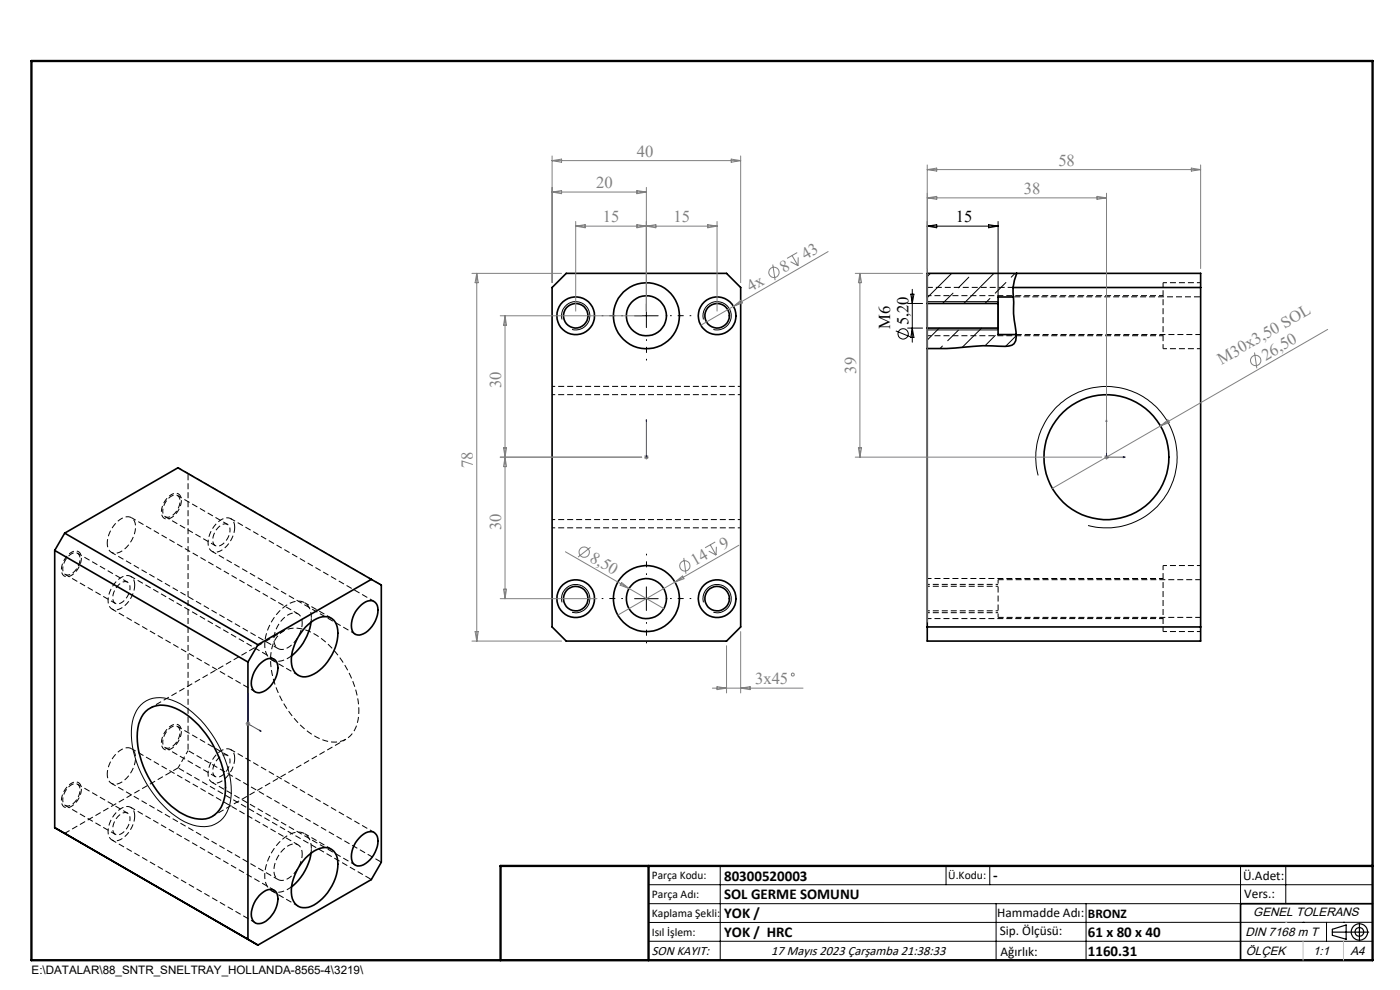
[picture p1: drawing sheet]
<svg xmlns="http://www.w3.org/2000/svg" width="297mm" height="210mm" viewBox="0 0 297 210" stroke-linecap="round" stroke-linejoin="round" font-family="sans-serif">
<g fill="none" stroke="#000" stroke-width=".21" stroke-dasharray="1.3 .6" stroke-dashoffset=".4" stroke-linecap="butt">
<path d="M254.7 60h-8M196.7 71.2h50M246.7 74h8M246.7 62.7h-50M37.8 99.2l2.1 1.2M22.7 115.2a6.1 6.1 0 0 1 4.1-5.6 1.86 1.86 0 0 1 1.9 2.4 6.3 6.3 0 0 1-3.8 5.3 1.76 1.76 0 0 1-2.2-2.1M254.7 120h-8M64.1 132.2a6.1 6.1 0 0 1-4.1 5.6 1.86 1.86 0 0 1-1.9-2.5 6.3 6.3 0 0 1 3.8-5.2 1.76 1.76 0 0 1 2.2 2.1M196.7 131.2h50M211.7 123v8M246.7 134h8M246.7 122.7h-50"/>
<path d="M39.9 159.2l-2.1 3.7M22.7 164.2a6.1 6.1 0 0 1 4.1-5.6 1.86 1.86 0 0 1 1.9 2.4 6.3 6.3 0 0 1-3.8 5.3 1.76 1.76 0 0 1-2.2-2.1M64.1 181.2a6.1 6.1 0 0 1-4.1 5.5 1.86 1.86 0 0 1-1.9-2.4 6.3 6.3 0 0 1 3.8-5.2 1.76 1.76 0 0 1 2.2 2.1"/>
</g>
<path d="M246.7 60v14M246.7 120v14" fill="none" stroke="#000" stroke-width=".21" stroke-dasharray="1.3 .6" stroke-dashoffset=".3" stroke-linecap="butt"/>
<path d="M196.7 61h18.2M215.6 71h39.1M49.8 111.9a1.77 1.77 0 0 0-1-2 1.77 1.77 0 0 0-2.1 .5 5.8 5.8 0 0 0-2.4 5.7 1.74 1.74 0 0 0 2.9 .5 6.3 6.3 0 0 0 2.6-4.7M28.6 124.1a1.77 1.77 0 0 0-1-1.9 1.77 1.77 0 0 0-2.1 .4 5.8 5.8 0 0 0-2.4 5.7 1.74 1.74 0 0 0 2.9 .6 6.3 6.3 0 0 0 2.6-4.8M66.1 131a3 3 0 0 0-2.8-3.5 7.7 7.7 0 0 0-5.6 4.3 8 8 0 0 0-1.1 7.1 2.72 2.72 0 0 0 3.7 1.1l1.6-.9M211.7 131h43M254.7 123h-43M28.6 173.1a1.77 1.77 0 0 0-1-1.9 1.77 1.77 0 0 0-2.1 .4 5.8 5.8 0 0 0-2.4 5.7 1.74 1.74 0 0 0 2.9 .5 6.3 6.3 0 0 0 2.6-4.7M37.8 162.9l-24.1 13.9M49.8 160.8a1.77 1.77 0 0 0-1-1.9 1.77 1.77 0 0 0-2.1 .5 5.8 5.8 0 0 0-2.4 5.7 1.74 1.74 0 0 0 2.9 .5 6.3 6.3 0 0 0 2.6-4.8M66.1 180a3 3 0 0 0-2.8-3.5 7.7 7.7 0 0 0-5.6 4.3 8 8 0 0 0-1.1 7.1 2.72 2.72 0 0 0 3.7 1.1l1.6-.9" fill="none" stroke="#000" stroke-width=".21" stroke-dasharray="1.3 .6" stroke-dashoffset=".1" stroke-linecap="butt"/>
<path d="M254.7 63h-39.7M39.9 100.4l41 23.7M39.9 100.4v58.8M37.8 162.9l41 23.7M80.9 182.9l-41-23.7" fill="none" stroke="#000" stroke-width=".21" stroke-dasharray="1.3 .6" stroke-dashoffset="-.2" stroke-linecap="butt"/>
<path d="M34.5 108.4a3.6 3.6 0 0 1 2.7-3.4 1.18 1.18 0 0 1 1 1.5 3.4 3.4 0 0 1-2.8 3.2 1.11 1.11 0 0 1-.9-1.3M48.8 112.4a3.6 3.6 0 0 1-2.6 3.5 1.18 1.18 0 0 1-1.1-1.6 3.4 3.4 0 0 1 2.8-3.2 1.11 1.11 0 0 1 .9 1.3M13.3 120.7a3.6 3.6 0 0 1 2.7-3.5 1.18 1.18 0 0 1 1 1.6 3.4 3.4 0 0 1-2.8 3.2 1.11 1.11 0 0 1-.9-1.3M27.6 124.7a3.6 3.6 0 0 1-2.7 3.4 1.18 1.18 0 0 1-1-1.5 3.4 3.4 0 0 1 2.8-3.2 1.11 1.11 0 0 1 .9 1.3M196.7 129.6h15M196.7 130h15M211.7 124.4h-15M211.7 124h-15M34.5 157.4a3.6 3.6 0 0 1 2.7-3.4 1.18 1.18 0 0 1 1 1.5 3.4 3.4 0 0 1-2.8 3.2 1.11 1.11 0 0 1-.9-1.3M13.3 169.7a3.6 3.6 0 0 1 2.7-3.5 1.18 1.18 0 0 1 1 1.6 3.4 3.4 0 0 1-2.8 3.2 1.11 1.11 0 0 1-.9-1.3M27.6 173.7a3.6 3.6 0 0 1-2.7 3.4 1.18 1.18 0 0 1-1-1.5 3.4 3.4 0 0 1 2.8-3.2 1.11 1.11 0 0 1 .9 1.3M48.8 161.4a3.6 3.6 0 0 1-2.6 3.5 1.18 1.18 0 0 1-1.1-1.6 3.4 3.4 0 0 1 2.8-3.2 1.11 1.11 0 0 1 .9 1.3" fill="none" stroke="#000" stroke-width=".21" stroke-dasharray="1.3 .6" stroke-dashoffset=".8" stroke-linecap="butt"/>
<g fill="none" stroke="#000" stroke-width=".21">
<path d="M196.7 47v16M196.7 48h15M196.7 48l2-.3v.6zM197.4 58l-.7 .7M201.9 58l-5.2 5.1M205.5 58.8l-2.2 2.3M209.7 47.7l2 .3-2 .3zM210.9 58l-6.4 6.4M211.7 47v16M213.4 59.9l-2.3 2.3M215.3 58l-.8 .8M119.2 67.8a2.99 2.99 0 0 1 2.7-3.8 2.99 2.99 0 0 1 3.2 3.2 2.99 2.99 0 0 1-3.7 2.7"/>
<path d="M134.6 67h5M137.1 64.5v5M149.2 67.8a3 3 0 0 1 2.7-3.8 3 3 0 0 1 3.2 3.2 3 3 0 0 1-3.8 2.7M190 70.2l3.1 1.3M192.5 64.4h3.2M192.5 69.6h3.2M193.2 62.4h.7l-.4 2zM193.5 61.4v11.2M193.5 69.6l.4 2h-.7zM196.7 64h15M196.7 70h15M199.2 69.6l-2.5 2.5"/>
<path d="M199.9 73.4l-.5 .5M202.2 62.2l-2.2 2.2M203.3 70.1l-2.3 2.2M208.2 69.6l-4.1 4.1M210 63.3l-1 1.1M211.1 71.1l-2.1 2.2M215 62.8l-.2 .2M215.6 71.2l-2.3 2.3M220.2 100.9a15 15 0 0 1 13.3-18.9 15 15 0 0 1 16.2 16.3 15 15 0 0 1-18.9 13.2M119.2 127.8a2.99 2.99 0 0 1 2.7-3.8 2.99 2.99 0 0 1 3.2 3.3 2.99 2.99 0 0 1-3.7 2.6M134.6 127h5M137.1 124.5v5"/>
<path d="M149.2 127.8a3 3 0 0 1 2.7-3.8 3 3 0 0 1 3.2 3.2 3 3 0 0 1-3.8 2.7M29.9 149.5a6.4 6.4 0 0 1 7.5-.6 22.4 22.4 0 0 1 10.8 13.4 13.9 13.9 0 0 1 0 10 5.7 5.7 0 0 1-7.3 2.7 19.1 19.1 0 0 1-9.9-8.9 19.5 19.5 0 0 1-2.9-13 7.5 7.5 0 0 1 1.8-3.6zM137.6 187.7h153.6M137.6 191.7h153.6M137.6 199.7h153.6M152.8 183.7v20M200.7 183.7v4M210 183.7v4M211.3 191.7v12M230.4 191.7v12M263.2 183.7v20M272.8 183.7v8"/>
<path d="M276.4 195.6h.1M281.4 195.6v4.1M285 195.6h.1M291.2 195.6l-153.6 .1"/>
<circle cx="191.6" cy="70.8" r="1.09"/>
</g>
<g fill="none" stroke="#000" stroke-width=".35">
<path d="M215.7 58l-.5 1.5-.3 1.5M117.1 61l3-3h34l3 3v72l-3 3h-34l-3-3zM196.7 64.4v5.2M196.7 64.4v-6.4h58v78h-58v-66.4M196.7 69.6h15M196.7 64.4h15M211.7 64.4v5.2M211.7 69.6v1.4h3.9M214.9 61a78.9 78.9 0 0 0 .7 10.4 1.67 1.67 0 0 1-1.6 2h-2.2a74 74 0 0 0-11 .5h-4.1M214.9 61h39.8M215 63h-3.3v1.4M11.6 116.8l41 23.6"/>
<path d="M11.6 116.8v58.8M13.7 113.1l41 23.7M13.7 113.1l-2.1 3.7M13.7 113.1l24-13.9 41.1 23.7M54.7 136.8l-2.1 3.6M64.8 133a5.3 5.3 0 0 1 5.2-2 3.6 3.6 0 0 1 1.6 4 10.2 10.2 0 0 1-6.2 8.5 2.86 2.86 0 0 1-3.6-3.1 10.9 10.9 0 0 1 3-7.4zM66 132a11.5 11.5 0 0 1-4.2 7.1M76.7 128.3a2.05 2.05 0 0 1 3.1-.3 5.1 5.1 0 0 1-1.8 5.8l-.4 .4a1.73 1.73 0 0 1-1.8 .5 1.73 1.73 0 0 1-1.2-1.5 5.8 5.8 0 0 1 2.1-4.9zM78.8 122.9l-24.1 13.9M78.8 122.9l2.1 1.2v58.8l-2.1 3.7-24.1 13.9M196.7 133h58M30.9 150.9a5.5 5.5 0 0 1 6.3-.7 20 20 0 0 1 10 12.7 10.6 10.6 0 0 1-.7 9 4.9 4.9 0 0 1-6 1.5 16.5 16.5 0 0 1-8.5-7.6 16.7 16.7 0 0 1-2.6-12.2 6.2 6.2 0 0 1 1.5-2.7z"/>
<path d="M52.6 140.4v58.8M55 141l.5-.5a2.01 2.01 0 0 1 3.1-.2 5.2 5.2 0 0 1-1.8 5.8l-.4 .3a1.76 1.76 0 0 1-1.9 .5 1.76 1.76 0 0 1-1.2-1.5 6.1 6.1 0 0 1 1.7-4.4zM11.6 175.6l41 23.6M11.6 175.6l43.1 24.9M76.7 177.3a2.05 2.05 0 0 1 3.1-.2 5.1 5.1 0 0 1-1.8 5.7 2.05 2.05 0 0 1-3.1 .2 5.2 5.2 0 0 1 1.8-5.7zM52.6 199.2l2.1 1.3M55 190l.5-.5a2.05 2.05 0 0 1 3.1-.2 5.2 5.2 0 0 1-1.8 5.7 2.05 2.05 0 0 1-3.1 .3 4.5 4.5 0 0 1 .9-4.8zM64.8 182a5.7 5.7 0 0 1 4.7-2.2 3.1 3.1 0 0 1 2.2 3.5 10.4 10.4 0 0 1-6.3 9.2 2.86 2.86 0 0 1-3.6-3.1 10.9 10.9 0 0 1 3-7.4zM66 181a11.3 11.3 0 0 1-4.2 7.1M291.2 191.7h-28v12"/>
<circle cx="122.1" cy="67" r="4"/>
<circle cx="122.1" cy="67" r="2.6"/>
<circle cx="137.1" cy="67" r="7"/>
<circle cx="137.1" cy="67" r="4.2"/>
<circle cx="152.1" cy="67" r="2.6"/>
<circle cx="152.1" cy="67" r="4"/>
<circle cx="234.7" cy="97" r="13.2"/>
<circle cx="122.1" cy="127" r="4"/>
<circle cx="122.1" cy="127" r="2.61"/>
<circle cx="137.1" cy="127" r="4.3"/>
<circle cx="137.1" cy="127" r="7"/>
<circle cx="152.1" cy="127" r="2.61"/>
<circle cx="152.1" cy="127" r="4"/>
</g>
<path d="M60.1 133.9l-28.2 16.3M66 132l.1-1M45.1 173.1l28.3-16.3M66 180.9l.1-.9" fill="none" stroke="#000" stroke-width=".21" stroke-dasharray="1.3 .6" stroke-dashoffset=".5" stroke-linecap="butt"/>
<path d="M157.1 83.7h-40M157.1 82h-40M117.1 110.2h40M117.1 112h40M76.1 150.7a20.6 20.6 0 0 0-9.8-16.4 6.2 6.2 0 0 0-6.6-.2 7.3 7.3 0 0 0-2.3 6.8 20.8 20.8 0 0 0 9.8 15.5 6.2 6.2 0 0 0 6.6 .1 6.9 6.9 0 0 0 2.3-5.8" fill="none" stroke="#000" stroke-width=".21" stroke-dasharray="1.3 .6" stroke-dashoffset=".6" stroke-linecap="butt"/>
<g fill="none" stroke="#000" stroke-width=".21" stroke-dasharray="1.3 .6" stroke-dashoffset=".2" stroke-linecap="butt">
<path d="M23.6 117.2l35.4 20.4M35.1 109.6l10.6 6.1M45 116.9l30.4 17.6M48.3 111.2l-10.6-6.1M13.8 121.9l10.7 6.1M23.8 129.2l30.4 17.5M27.1 123.5l-10.7-6.1M57.6 140l5.7 3.2M58.2 139.8l-30.4-17.5M63.2 130.2l-35.3-20.4M70.3 131.1l-5.7-3.3M79.4 127.6l-30.4-17.6"/>
<path d="M35.1 158.6l10.6 6.1M13.8 170.9l10.7 6.1M23.6 166.2l35.4 20.4M23.8 178.2l30.4 17.5M27.1 172.5l-10.7-6.2M45 165.9l30.4 17.6M48.3 160.2l-10.6-6.1M63.2 179.2l-35.3-20.4M79.4 176.6l-30.4-17.6M57.6 189l5.7 3.2M58.2 188.8l-30.4-17.5M70.3 180.1l-5.7-3.3"/>
</g>
<g fill="none" stroke="#808080" stroke-width=".21">
<path d="M117.1 33.1v26.9M117.1 34.1h40M117.1 34.1l2-.3v.6zM137.1 39.7v26.3M155.1 33.8l2 .3-2 .3zM157.1 33.1v26.9M196.7 35v97M196.7 36l2-.3v.6zM196.7 36h58M252.7 35.7l2 .3-2 .3zM254.7 35v22M100.1 58h19"/>
<path d="M101.1 58l.4 2h-.7zM101.1 58v78M117.1 40.7l2-.3v.7zM117.1 40.7h20M122.1 47v19M122.1 48h30M122.1 48l2-.3v.6zM135.1 40.4l2 .3-2 .4zM135.1 47.7l2 .3-2 .3zM137.1 48l2-.3v.6zM150.1 47.7l2 .3-2 .3zM152.1 47v19"/>
<path d="M163.9 56.1l.5 3.3M167.7 55.5l1.6 .9M168 54.2l1.3 2.2M169.1 53.6l-2.1 1.2M169.3 54.6v1.8M175.7 53.4l-27 15.6M181.4 58h14.3M182.4 58v39M182.4 58l.4 2h-.7zM196.7 42h38M196.7 42l2-.3v.6zM232.7 41.7l2 .3-2 .3z"/>
<path d="M234.7 41v55M106.1 67h30M107.1 67v60M107.1 67l.4 2h-.7zM155.6 65l1.6-1.3 .3 .6zM266.1 74.8l.5 3.3M281.7 69.9l-35.5 20.4M106.1 97h30M106.8 95h.7l-.4 2zM107.1 97l.4 2h-.7zM136.6 97h1M136.8 96.6l.7 .7"/>
<path d="M137.1 96.5v1M137.5 96.6l-.7 .7M181.4 97h52.3M182.1 95h.7l-.4 2zM234.2 97h1M234.4 96.6l.7 .7M234.7 96.5v1M235.1 96.6l-.7 .7M246.2 90.3l-23 13.3M246.2 90.3l1.6-1.2 .3 .5zM119.9 117l20.9 12.1M125.3 116.1l-2.7 2.1"/>
<path d="M145.1 118.3l.4 3.4M150.4 116.9l1.5 .8M150.7 115.6l1.2 2.1M151.7 115l-2.1 1.2M152 116l-.1 1.7M156.7 115.7l-13.5 7.8M100.1 136h19M100.8 134h.7l-.4 2zM106.1 127h20.5M106.8 125h.7l-.4 2zM131.9 123.6l1.6 1.2-1.9-.7zM143.2 123.5l-12.1 7"/>
<path d="M143.2 123.5l1.6-1.3 .3 .6zM154.1 137v10M157.1 134v13M52.1 153.5h1M52.2 153.2l.8 .7M52.6 153v1M53 153.2l-.8 .7M151.1 146h19.3M152.1 145.7l2 .3-2 .3zM157.1 146l2-.3v.6z"/>
<circle cx="164.2" cy="57.8" r="1.1"/>
<circle cx="266.4" cy="76.5" r="1.1"/>
<circle cx="123.9" cy="117.1" r="1.1"/>
<circle cx="145.3" cy="120" r="1.1"/>
<circle cx="168.2" cy="143.1" r=".31"/>
</g>
<g fill="none" stroke="#000" stroke-width=".25">
<path d="M211.7 64v6M282.6 197.7h7.8M282.6 197.1l3-.9v3l-3-.8zM288.4 195.8v3.8M106.2 203.7h185"/>
<circle cx="288.4" cy="197.7" r="1.74"/>
<circle cx="288.4" cy="197.7" r=".93"/>
</g>
<path d="M15.1 117.2a4.3 4.3 0 0 0-2 4.4 1.3 1.3 0 0 0 2.2 .3 4.2 4.2 0 0 0 1.8-4.4 1.27 1.27 0 0 0-2-.3M36.4 104.9a4.3 4.3 0 0 0-2 4.4 1.3 1.3 0 0 0 2.2 .4 4.2 4.2 0 0 0 1.7-4.5 1.27 1.27 0 0 0-1.9-.3M36.4 153.9a4.3 4.3 0 0 0-2 4.4 1.3 1.3 0 0 0 2.2 .4 4.2 4.2 0 0 0 1.7-4.5 1.27 1.27 0 0 0-1.9-.3M15.1 166.2a4.3 4.3 0 0 0-2 4.4 1.3 1.3 0 0 0 2.2 .3 4.2 4.2 0 0 0 1.8-4.4 1.27 1.27 0 0 0-2-.3" fill="none" stroke="#000" stroke-width=".21" stroke-dasharray="1.3 .6" stroke-dashoffset=".7" stroke-linecap="butt"/>
<path d="M137.1 96.9v.2zM137.1 89v.4v-.4M137.1 97h.1M137.1 89v8M234.7 89l.1 .4h-.2zM234.7 89v8h4M238.3 96.9l.4 .1-.4 .1zM52.6 147l.1 .3h-.2zM52.6 147v6.5l2.8 1.6M55.1 154.9l.3 .2h-.3z" fill="none" stroke="#00f" stroke-width=".21"/>
<path d="M132.1 67h-4.5M137.1 62v-4.5M137.1 72v4.5M142.1 67h4.5M132.1 127h-4.5M137.1 122v-4.5M137.1 132v4.5M142.1 127h4.5" fill="none" stroke="#000" stroke-width=".21" stroke-dasharray="15.2 1.3 1.3 1.3" stroke-dashoffset="14.9" stroke-linecap="butt"/>
<path d="M6.7 12.9h284.5v190.8h-284.5zM137.6 183.7v20M291.2 183.7h-185v20" fill="none" stroke="#000" stroke-width=".5"/>
<path d="M276.4 199.7v4M285 199.7v4" fill="none" stroke="#c0c0c0" stroke-width=".21"/>
<path d="M272.8 195.6h.1" fill="none" stroke="#c0c0c0" stroke-width=".25"/>
<g fill="#00f">
<path d="M238.3 96.9l.4 .1-.4 .1zM234.7 89l.1 .4h-.2z"/>
<path d="M55.1 154.9l.3 .2h-.3zM52.6 147l.1 .3h-.2zM137.1 96.9v.2zM137.1 89v.4z"/>
</g>
<g font-size="3.5" fill="#808080">
<text x="135.1" y="33.2">40</text>
<text x="224.5" y="35.1">58</text>
<text x="126.5" y="39.9">20</text>
<text x="217.2" y="41.1">38</text>
<text x="127.9" y="47.1">15</text>
<text x="142.9" y="47.1">15</text>
<text x="166.3" y="57.8" transform="rotate(-30 166.3 57.8)">8</text>
<text x="170.9" y="55.2" transform="rotate(-30 170.9 55.2)">43</text>
<text x="159.3" y="61.9" transform="rotate(-30 159.3 61.9)">4x</text>
<text x="259.1" y="77.4" transform="rotate(-30 259.1 77.4)">M30x3,50 SOL</text>
<text x="268.5" y="76.5" transform="rotate(-30 268.5 76.5)">26,50</text>
<text x="106.3" y="82.3" transform="rotate(-90 106.3 82.3)">30</text>
<text x="181.6" y="79.3" transform="rotate(-90 181.6 79.3)">39</text>
<text x="100.3" y="99.3" transform="rotate(-90 100.3 99.3)">78</text>
<text x="106.3" y="112.4" transform="rotate(-90 106.3 112.4)">30</text>
<text x="124.9" y="119" transform="rotate(30 124.9 119)">8,50</text>
<text x="153.5" y="116.6" transform="rotate(-30 153.5 116.6)">9</text>
<text x="147.4" y="120.1" transform="rotate(-30 147.4 120.1)">14</text>
<text x="160.2" y="145.1">3x45</text>
</g>
<g font-size="3.5">
<text x="202.8" y="47.1">15</text>
<text x="188.8" y="69.8" transform="rotate(-90 188.8 69.8)">M6</text>
<text x="192.7" y="69" transform="rotate(-90 192.7 69)">5,20</text>
</g>
<g font-size="3.2">
<text x="153.6" y="186.8">80300520003</text>
<text x="153.6" y="190.8">SOL GERME SOMUNU</text>
<text x="210.7" y="186.6">-</text>
<text x="153.6" y="194.8">YOK /</text>
<text x="153.6" y="198.8">YOK / HRC</text>
<text x="230.8" y="198.7">61 x 80 x 40</text>
<text x="230.8" y="202.8">1160.31</text>
</g>
<g font-size="2.8">
<text x="263.7" y="186.7">Ü.Adet:</text>
<text x="263.9" y="190.5">Vers.:</text>
<text x="211.5" y="194.5">Hammadde Adı:</text>
<text x="230.8" y="194.7">BRONZ</text>
<text x="138.3" y="202.6">SON KAYIT:</text>
<text x="163.6" y="202.6">17 Mayıs 2023 Çarşamba 21:38:33</text>
<text x="212.1" y="198.4">Sip. Ölçüsü:</text>
<text x="212.2" y="202.7">Ağırlık:</text>
</g>
<g font-size="2.6">
<text x="265.9" y="194.4">GENEL TOLERANS</text>
<text x="264.2" y="198.5">DIN 7168 m T</text>
<text x="264.3" y="202.6">ÖLÇEK</text>
<text x="278.5" y="202.6">1:1</text>
<text x="286.5" y="202.6">A4</text>
</g>
<g font-size="2.5">
<text x="138.3" y="186.4">Parça Kodu:</text>
<text x="138.3" y="190.5">Parça Adı:</text>
<text x="201.2" y="186.5">Ü.Kodu:</text>
<text x="138.3" y="194.5">Kaplama Şekli:</text>
<text x="138.3" y="198.6">Isıl İşlem:</text>
<text x="6.7" y="206.7">E:\DATALAR\88_SNTR_SNELTRAY_HOLLANDA-8565-4\3219\</text>
</g>
</svg>
